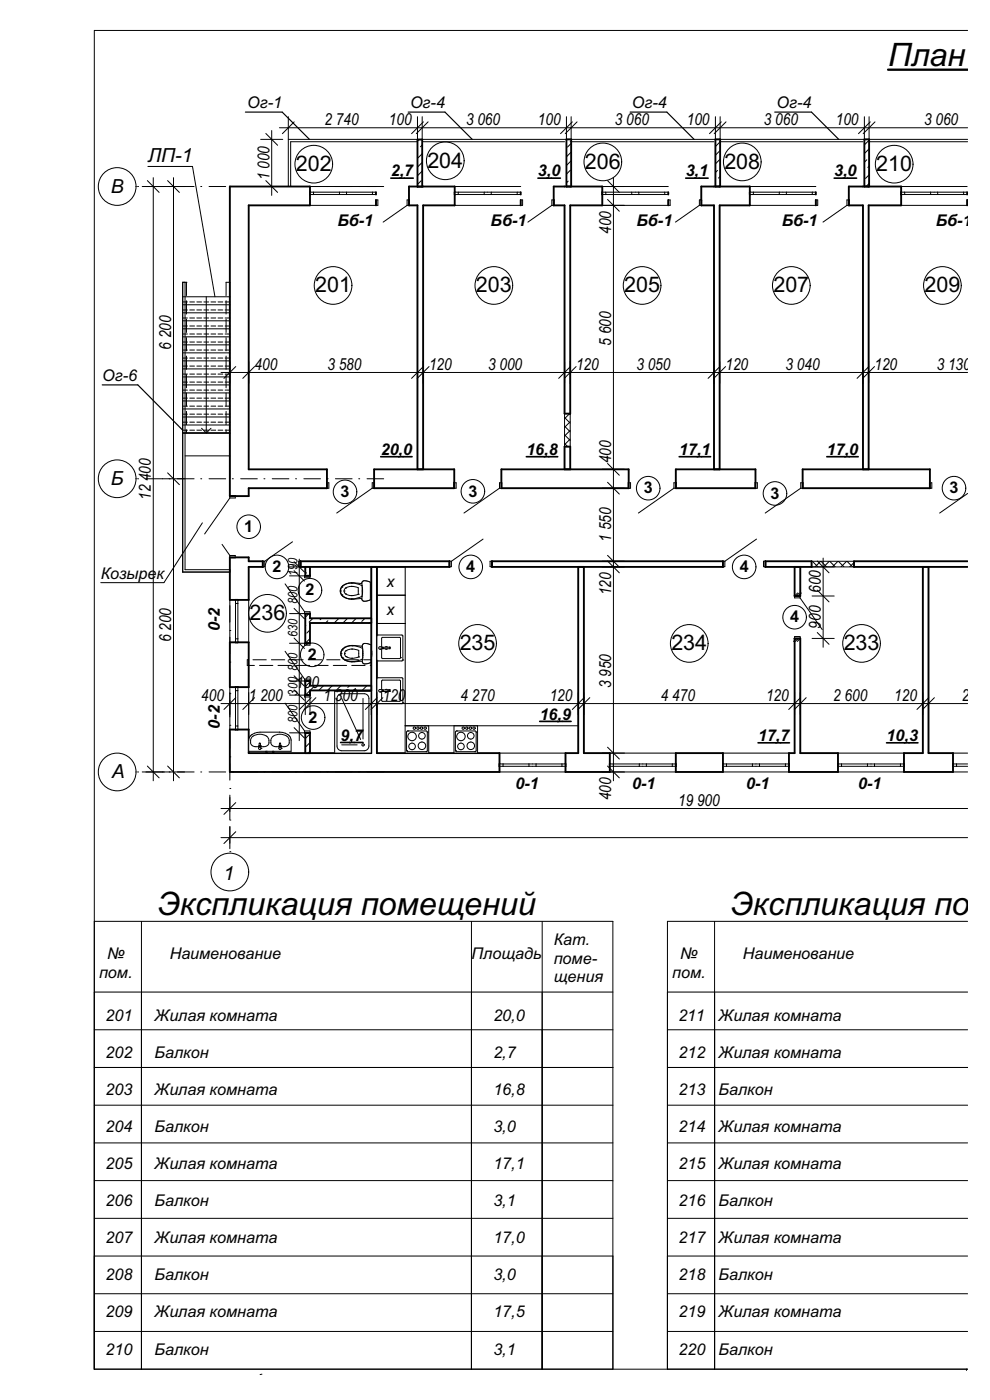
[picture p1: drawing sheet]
<svg xmlns="http://www.w3.org/2000/svg" width="210mm" height="297mm" viewBox="0 0 210 297" stroke-linecap="round" stroke-linejoin="round" font-family="sans-serif">
<path d="M55.6 291.5l-.4 .1" fill="none" stroke="#000" stroke-width=".21"/>
<path d="M119.8 87.7h1.2v7h-1.2z" fill-rule="evenodd" fill="#fff"/>
<path d="M119.8 88.6l1.2 1.2M119.8 90.4l1.2 1.2M119.8 92.2l1.2 1.2M119.8 94.1l.6 .6M119.8 87.7h1.2v7h-1.2zM120.8 87.7l.2 .2M120.8 87.7l-1 1.1M121 93.1l-1.2 1.2M121 91.3l-1.2 1.2M121 89.5l-1.2 1.2" fill="none" stroke="#000" stroke-width=".21"/>
<path d="M172.2 119.1h9v1.2h-9z" fill-rule="evenodd" fill="#fff"/>
<path d="M172.2 119.1h9v1.2h-9zM172.2 119.1v.1M172.3 119.1l1.2 1.2M174.1 119.1l-1.2 1.2M174.2 119.1l1.2 1.2M175.9 119.1l-1.2 1.2M176 119.1l1.2 1.2M177.8 119.1l-1.2 1.2M177.8 119.1l1.2 1.2M179.6 119.1l-1.2 1.2M179.7 119.1l1.2 1.2M181.2 119.3l-1 1" fill="none" stroke="#000" stroke-width=".21"/>
<g fill="#fff">
<path d="M48.8 145.8h4v9h-4z" fill-rule="evenodd"/>
<path d="M48.8 127.3h4v9h-4z" fill-rule="evenodd"/>
</g>
<path d="M48.8 39.6v65.6h4v-1.6M52.8 43.6v56M52.8 119.1v-.9h-4v9.1h4v-7M48.8 136.3h4v9.5h-4zM52.8 159.8v-5h-4v9" fill="none" stroke="#000" stroke-width=".4"/>
<path d="M48.8 145.8v9M52.8 145.8v9" fill="none" stroke="#000" stroke-width=".21"/>
<g fill="#fff">
<path d="M50 145.8h.5v.7h-.5z" fill-rule="evenodd"/>
<path d="M50 154h.5v.8h-.5z" fill-rule="evenodd"/>
<path d="M50 146.5h.5v7.5h-.5z" fill-rule="evenodd"/>
</g>
<path d="M48.8 127.3v9M52.8 127.3v9M50 145.8v9M50 146.5h.5M50 154h.5M50.5 145.8v9" fill="none" stroke="#000" stroke-width=".21"/>
<path d="M50 145.8h.5M50 154.8h.5" fill="none" stroke="#000" stroke-width=".4"/>
<g fill="#fff">
<path d="M50 127.3h.5v.7h-.5z" fill-rule="evenodd"/>
<path d="M50 135.5h.5v.8h-.5z" fill-rule="evenodd"/>
<path d="M50 128h.5v7.5h-.5z" fill-rule="evenodd"/>
</g>
<path d="M50 127.3v9M50 128h.5M50 135.5h.5M50.5 127.3v9" fill="none" stroke="#000" stroke-width=".21"/>
<path d="M50 127.3h.5M50 136.3h.5" fill="none" stroke="#000" stroke-width=".4"/>
<path d="M43.4 113.3a9.3 9.3 0 0 0 5.4 1.7h-.7l-1 .5" fill="none" stroke="#fff" stroke-width=".21"/>
<g fill="#fff">
<path d="M48.8 105.2h1.1v.4h-1.1z" fill-rule="evenodd"/>
<path d="M48.8 117.8h1.1v.4h-1.1z" fill-rule="evenodd"/>
</g>
<path d="M47.1 115.5l1.7 2.3M48.8 105.2h1.1v.4h-1.1zM48.8 117.8h1.1v.4h-1.1zM48.8 105.6l-5.4 7.7" fill="none" stroke="#000" stroke-width=".21"/>
<path d="M48.8 105.2h1.1M48.8 118.2h1.1" fill="none" stroke="#000" stroke-width=".4"/>
<g fill="#fff">
<path d="M191.2 39.6h14v4h-14z" fill-rule="evenodd"/>
<path d="M159.1 39.6h14v4h-14z" fill-rule="evenodd"/>
<path d="M127.8 39.6h14v4h-14z" fill-rule="evenodd"/>
<path d="M96.5 39.6h14v4h-14z" fill-rule="evenodd"/>
<path d="M65.8 39.6h14v4h-14z" fill-rule="evenodd"/>
</g>
<path d="M48.8 39.6h17v4h-13M88.6 39.6h-1.8v4h1.8M89.8 39.6h6.7v4h-6.7M119.8 39.6h-2.3v4h2.3M121 39.6h6.8v4h-6.8M151.5 39.6h-2.7v4h2.7M152.7 39.6h6.4v4h-6.4M183.1 39.6h-3v4h3M184.3 39.6h6.9v4h-6.9" fill="none" stroke="#000" stroke-width=".4"/>
<path d="M191.2 39.6h14M191.2 43.6h14" fill="none" stroke="#000" stroke-width=".21"/>
<g fill="#fff">
<path d="M191.2 40.8h.7v.5h-.7z" fill-rule="evenodd"/>
<path d="M197.4 40.8h.8v.5h-.8z" fill-rule="evenodd"/>
<path d="M191.9 40.8h5.5v.5h-5.5z" fill-rule="evenodd"/>
<path d="M198.2 40.8h.7v.5h-.7z" fill-rule="evenodd"/>
<path d="M204.4 40.8h.8v.5h-.8z" fill-rule="evenodd"/>
<path d="M198.9 40.8h5.5v.5h-5.5z" fill-rule="evenodd"/>
</g>
<path d="M159.1 39.6h14M159.1 43.6h14M191.2 40.8h14M191.2 41.3h14M191.9 40.8v.5M197.4 40.8v.5M198.9 40.8v.5M204.4 40.8v.5" fill="none" stroke="#000" stroke-width=".21"/>
<path d="M191.2 40.8v.5M205.2 40.8v.5" fill="none" stroke="#000" stroke-width=".4"/>
<g fill="#fff">
<path d="M159.1 40.8h.7v.5h-.7z" fill-rule="evenodd"/>
<path d="M165.3 40.8h.8v.5h-.8z" fill-rule="evenodd"/>
<path d="M159.8 40.8h5.5v.5h-5.5z" fill-rule="evenodd"/>
<path d="M166.1 40.8h.7v.5h-.7z" fill-rule="evenodd"/>
<path d="M172.3 40.8h.8v.5h-.8z" fill-rule="evenodd"/>
<path d="M166.8 40.8h5.5v.5h-5.5z" fill-rule="evenodd"/>
</g>
<path d="M127.8 39.6h14M127.8 43.6h14M159.1 40.8h14M159.1 41.3h14M159.8 40.8v.5M165.3 40.8v.5M166.8 40.8v.5M172.3 40.8v.5" fill="none" stroke="#000" stroke-width=".21"/>
<path d="M159.1 40.8v.5M173.1 40.8v.5" fill="none" stroke="#000" stroke-width=".4"/>
<g fill="#fff">
<path d="M127.8 40.8h.7v.5h-.7z" fill-rule="evenodd"/>
<path d="M134 40.8h.8v.5h-.8z" fill-rule="evenodd"/>
<path d="M128.5 40.8h5.5v.5h-5.5z" fill-rule="evenodd"/>
<path d="M134.8 40.8h.7v.5h-.7z" fill-rule="evenodd"/>
<path d="M141 40.8h.8v.5h-.8z" fill-rule="evenodd"/>
<path d="M135.5 40.8h5.5v.5h-5.5z" fill-rule="evenodd"/>
</g>
<path d="M96.5 39.6h14M96.5 43.6h14M127.8 40.8h14M127.8 41.3h14M128.5 40.8v.5M134 40.8v.5M135.5 40.8v.5M141 40.8v.5" fill="none" stroke="#000" stroke-width=".21"/>
<path d="M127.8 40.8v.5M141.8 40.8v.5" fill="none" stroke="#000" stroke-width=".4"/>
<g fill="#fff">
<path d="M96.5 40.8h.7v.5h-.7z" fill-rule="evenodd"/>
<path d="M102.7 40.8h.8v.5h-.8z" fill-rule="evenodd"/>
<path d="M97.2 40.8h5.5v.5h-5.5z" fill-rule="evenodd"/>
<path d="M103.5 40.8h.7v.5h-.7z" fill-rule="evenodd"/>
<path d="M109.7 40.8h.8v.5h-.8z" fill-rule="evenodd"/>
<path d="M104.2 40.8h5.5v.5h-5.5z" fill-rule="evenodd"/>
</g>
<path d="M65.8 39.6h14M65.8 43.6h14M96.5 40.8h14M96.5 41.3h14M97.2 40.8v.5M102.7 40.8v.5M104.2 40.8v.5M109.7 40.8v.5" fill="none" stroke="#000" stroke-width=".21"/>
<path d="M96.5 40.8v.5M110.5 40.8v.5" fill="none" stroke="#000" stroke-width=".4"/>
<g fill="#fff">
<path d="M65.8 40.8h.7v.5h-.7z" fill-rule="evenodd"/>
<path d="M72 40.8h.8v.5h-.8z" fill-rule="evenodd"/>
<path d="M66.5 40.8h5.5v.5h-5.5z" fill-rule="evenodd"/>
<path d="M72.8 40.8h.7v.5h-.7z" fill-rule="evenodd"/>
<path d="M79 40.8h.8v.5h-.8z" fill-rule="evenodd"/>
<path d="M73.5 40.8h5.5v.5h-5.5z" fill-rule="evenodd"/>
</g>
<path d="M65.8 40.8h14M65.8 41.3h14M66.5 40.8v.5M72 40.8v.5M73.5 40.8v.5M79 40.8v.5" fill="none" stroke="#000" stroke-width=".21"/>
<path d="M65.8 40.8v.5M79.8 40.8v.5" fill="none" stroke="#000" stroke-width=".4"/>
<path d="M205.2 42.4l.1 1.2z" fill-rule="evenodd" fill="#fff"/>
<path d="M205.3 42.4v1.2" fill="none" stroke="#000" stroke-width=".21"/>
<path d="M205.2 42.4v1.2" fill="none" stroke="#000" stroke-width=".4"/>
<path d="M173.5 43.6l.2 1.8 .9 1.7" fill="none" stroke="#fff" stroke-width=".21"/>
<g fill="#fff">
<path d="M173.1 42.4h.4v1.2h-.4z" fill-rule="evenodd"/>
<path d="M179.7 42.4h.4v1.2h-.4z" fill-rule="evenodd"/>
</g>
<path d="M173.1 42.4h.4v1.2h-.4zM179.7 42.4h.4v1.2h-.4zM179.7 43.6l-5.1 3.5" fill="none" stroke="#000" stroke-width=".21"/>
<path d="M173.1 42.4v1.2M180.1 42.4v1.2" fill="none" stroke="#000" stroke-width=".4"/>
<path d="M142.2 43.6l.2 1.8 .9 1.7" fill="none" stroke="#fff" stroke-width=".21"/>
<g fill="#fff">
<path d="M141.8 42.4h.4v1.2h-.4z" fill-rule="evenodd"/>
<path d="M148.4 42.4h.4v1.2h-.4z" fill-rule="evenodd"/>
</g>
<path d="M141.8 42.4h.4v1.2h-.4zM148.4 42.4h.4v1.2h-.4zM148.4 43.6l-5.1 3.5" fill="none" stroke="#000" stroke-width=".21"/>
<path d="M141.8 42.4v1.2M148.8 42.4v1.2" fill="none" stroke="#000" stroke-width=".4"/>
<path d="M110.9 43.6l.2 1.8 .9 1.7" fill="none" stroke="#fff" stroke-width=".21"/>
<g fill="#fff">
<path d="M110.5 42.4h.4v1.2h-.4z" fill-rule="evenodd"/>
<path d="M117.1 42.4h.4v1.2h-.4z" fill-rule="evenodd"/>
</g>
<path d="M110.5 42.4h.4v1.2h-.4zM117.1 42.4h.4v1.2h-.4zM117.1 43.6l-5.1 3.5" fill="none" stroke="#000" stroke-width=".21"/>
<path d="M110.5 42.4v1.2M117.5 42.4v1.2" fill="none" stroke="#000" stroke-width=".4"/>
<path d="M80.2 43.6l.2 1.8 .9 1.7" fill="none" stroke="#fff" stroke-width=".21"/>
<g fill="#fff">
<path d="M79.8 42.4h.4v1.2h-.4z" fill-rule="evenodd"/>
<path d="M86.4 42.4h.4v1.2h-.4z" fill-rule="evenodd"/>
</g>
<path d="M79.8 42.4h.4v1.2h-.4zM86.4 42.4h.4v1.2h-.4zM86.4 43.6l-5.1 3.5" fill="none" stroke="#000" stroke-width=".21"/>
<path d="M79.8 42.4v1.2M86.8 42.4v1.2M52.8 99.6h16.6v4h-16.6M79.4 99.6h17v4h-17zM106.4 99.6h27v4h-27zM143.4 99.6h16.9v4h-16.9zM170.3 99.6h27v4h-27z" fill="none" stroke="#000" stroke-width=".4"/>
<path d="M69.8 103.6a9.2 9.2 0 0 0 1.6 5.2" fill="none" stroke="#fff" stroke-width=".21"/>
<g fill="#fff">
<path d="M69.4 102.4h.4v1.2h-.4z" fill-rule="evenodd"/>
<path d="M79 102.4h.4v1.2h-.4z" fill-rule="evenodd"/>
</g>
<path d="M69.4 102.4h.4v1.2h-.4zM79 102.4h.4v1.2h-.4zM79 103.6l-7.6 5.2" fill="none" stroke="#000" stroke-width=".21"/>
<path d="M69.4 102.4v1.2M79.4 102.4v1.2" fill="none" stroke="#000" stroke-width=".4"/>
<path d="M96.8 103.6a9.2 9.2 0 0 0 1.6 5.2" fill="none" stroke="#fff" stroke-width=".21"/>
<g fill="#fff">
<path d="M96.4 102.4h.4v1.2h-.4z" fill-rule="evenodd"/>
<path d="M106 102.4h.4v1.2h-.4z" fill-rule="evenodd"/>
</g>
<path d="M96.4 102.4h.4v1.2h-.4zM106 102.4h.4v1.2h-.4zM106 103.6l-7.6 5.2" fill="none" stroke="#000" stroke-width=".21"/>
<path d="M96.4 102.4v1.2M106.4 102.4v1.2" fill="none" stroke="#000" stroke-width=".4"/>
<path d="M133.8 103.6a9.2 9.2 0 0 0 1.6 5.2" fill="none" stroke="#fff" stroke-width=".21"/>
<g fill="#fff">
<path d="M133.4 102.4h.4v1.2h-.4z" fill-rule="evenodd"/>
<path d="M143 102.4h.4v1.2h-.4z" fill-rule="evenodd"/>
</g>
<path d="M133.4 102.4h.4v1.2h-.4zM143 102.4h.4v1.2h-.4zM143 103.6l-7.6 5.2" fill="none" stroke="#000" stroke-width=".21"/>
<path d="M133.4 102.4v1.2M143.4 102.4v1.2" fill="none" stroke="#000" stroke-width=".4"/>
<path d="M160.7 103.6a9.2 9.2 0 0 0 1.6 5.2" fill="none" stroke="#fff" stroke-width=".21"/>
<g fill="#fff">
<path d="M160.3 102.4h.4v1.2h-.4z" fill-rule="evenodd"/>
<path d="M169.9 102.4h.4v1.2h-.4z" fill-rule="evenodd"/>
</g>
<path d="M160.3 102.4h.4v1.2h-.4zM169.9 102.4h.4v1.2h-.4zM169.9 103.6l-7.6 5.2" fill="none" stroke="#000" stroke-width=".21"/>
<path d="M160.3 102.4v1.2M170.3 102.4v1.2" fill="none" stroke="#000" stroke-width=".4"/>
<path d="M197.7 103.6a9.2 9.2 0 0 0 1.6 5.2" fill="none" stroke="#fff" stroke-width=".21"/>
<path d="M197.3 102.4h.4v1.2h-.4z" fill-rule="evenodd" fill="#fff"/>
<path d="M197.3 102.4h.4v1.2h-.4zM205.3 104.7l-6 4.1" fill="none" stroke="#000" stroke-width=".21"/>
<path d="M52.8 119.1h3v1.2h-3M63.8 119.1h31.6v1.2h-31.6zM104.4 119.1h49v1.2h-49zM172.2 119.1h-9.8v1.2h9.8M181.2 119.1h24.1M197.3 102.4v1.2M181.2 120.3h24.1" fill="none" stroke="#000" stroke-width=".4"/>
<path d="M102.5 114.4l.7 1.2 .5 1.3 .3 2.2" fill="none" stroke="#fff" stroke-width=".21"/>
<g fill="#fff">
<path d="M104 119.1h.4v1.1h-.4z" fill-rule="evenodd"/>
<path d="M95.4 119.1h.4v1.1h-.4z" fill-rule="evenodd"/>
</g>
<path d="M95.4 119.1h.4v1.1h-.4zM102.5 114.4l-6.7 4.7M104 119.1h.4v1.1h-.4z" fill="none" stroke="#000" stroke-width=".21"/>
<path d="M95.4 119.1v1.1M104.4 119.1v1.1" fill="none" stroke="#000" stroke-width=".4"/>
<path d="M62.1 114.9l.8 1.7 .3 1.2 .2 1.3" fill="none" stroke="#fff" stroke-width=".21"/>
<g fill="#fff">
<path d="M63.4 119.1h.4v1.1h-.4z" fill-rule="evenodd"/>
<path d="M55.8 119.1h.4v1.1h-.4z" fill-rule="evenodd"/>
</g>
<path d="M55.8 119.1h.4v1.1h-.4zM62.1 114.9l-5.9 4.2M63.4 119.1h.4v1.1h-.4z" fill="none" stroke="#000" stroke-width=".21"/>
<path d="M55.8 119.1v1.1M63.8 119.1v1.1" fill="none" stroke="#000" stroke-width=".4"/>
<path d="M160.5 114.4l.7 1.2 .5 1.3 .3 2.2" fill="none" stroke="#fff" stroke-width=".21"/>
<g fill="#fff">
<path d="M162 119.1h.4v1.1h-.4z" fill-rule="evenodd"/>
<path d="M153.4 119.1h.4v1.1h-.4z" fill-rule="evenodd"/>
</g>
<path d="M153.4 119.1h.4v1.1h-.4zM160.5 114.4l-6.7 4.7M162 119.1h.4v1.1h-.4z" fill="none" stroke="#000" stroke-width=".21"/>
<path d="M153.4 119.1v1.1M162.4 119.1v1.1M172.2 119.1v1.2M181.2 119.1v1.2M168.6 120.3h1.2v6.1h-1.2zM78.8 159.8v-39.5h1.2v39.5M122.7 159.8v-39.5h1.2v39.5M168.6 159.8v-24.4h1.2v24.4" fill="none" stroke="#000" stroke-width=".4"/>
<path d="M174.4 133.6l-1.2 .7-1.4 .5-2.1 .2" fill="none" stroke="#fff" stroke-width=".21"/>
<g fill="#fff">
<path d="M168.6 135h1.1v.4h-1.1z" fill-rule="evenodd"/>
<path d="M168.6 126.4h1.1v.4h-1.1z" fill-rule="evenodd"/>
</g>
<path d="M168.6 126.4h1.1v.4h-1.1zM168.6 135h1.1v.4h-1.1zM169.7 126.8l4.7 6.8" fill="none" stroke="#000" stroke-width=".21"/>
<path d="M168.6 135.4h1.1M168.6 126.4h1.1M195.8 159.8v-39.5h1.2v39.5" fill="none" stroke="#000" stroke-width=".4"/>
<g fill="#fff">
<path d="M106 159.8h14v4h-14z" fill-rule="evenodd"/>
<path d="M129.4 159.8h14v4h-14z" fill-rule="evenodd"/>
<path d="M153.4 159.8h14v4h-14z" fill-rule="evenodd"/>
<path d="M177.8 159.8h14v4h-14z" fill-rule="evenodd"/>
<path d="M202.2 159.8h3.1v4h-3.1z" fill-rule="evenodd"/>
</g>
<path d="M52.8 159.8h26M80 159.8h26v4h-57.2M122.7 159.8h-2.7v4h9.4v-4h-5.5M143.4 159.8h10v4h-10zM168.6 159.8h-1.2v4h10.4v-4h-8M195.8 159.8h-4v4h10.4v-4h-5.2" fill="none" stroke="#000" stroke-width=".4"/>
<path d="M106 159.8h14M106 163.8h14" fill="none" stroke="#000" stroke-width=".21"/>
<g fill="#fff">
<path d="M119.2 162.1h.8v.5h-.8z" fill-rule="evenodd"/>
<path d="M113 162.1h.7v.5h-.7z" fill-rule="evenodd"/>
<path d="M113.7 162.1h5.5v.5h-5.5z" fill-rule="evenodd"/>
<path d="M112.2 162.1h.8v.5h-.8z" fill-rule="evenodd"/>
<path d="M106 162.1h.7v.5h-.7z" fill-rule="evenodd"/>
<path d="M106.7 162.1h5.5v.5h-5.5z" fill-rule="evenodd"/>
</g>
<path d="M129.4 159.8h14M106 162.6h14M106 162.1h14M106.7 162.1v.5M112.2 162.1v.5M113.7 162.1v.5M119.2 162.1v.5M129.4 163.8h14" fill="none" stroke="#000" stroke-width=".21"/>
<path d="M106 162.1v.5M120 162.1v.5" fill="none" stroke="#000" stroke-width=".4"/>
<g fill="#fff">
<path d="M142.6 162.1h.8v.5h-.8z" fill-rule="evenodd"/>
<path d="M136.4 162.1h.7v.5h-.7z" fill-rule="evenodd"/>
<path d="M137.1 162.1h5.5v.5h-5.5z" fill-rule="evenodd"/>
<path d="M135.6 162.1h.8v.5h-.8z" fill-rule="evenodd"/>
<path d="M129.4 162.1h.7v.5h-.7z" fill-rule="evenodd"/>
<path d="M130.1 162.1h5.5v.5h-5.5z" fill-rule="evenodd"/>
</g>
<path d="M153.4 159.8h14M129.4 162.6h14M129.4 162.1h14M130.1 162.1v.5M135.6 162.1v.5M137.1 162.1v.5M142.6 162.1v.5M153.4 163.8h14" fill="none" stroke="#000" stroke-width=".21"/>
<path d="M129.4 162.1v.5M143.4 162.1v.5" fill="none" stroke="#000" stroke-width=".4"/>
<g fill="#fff">
<path d="M166.6 162.1h.8v.5h-.8z" fill-rule="evenodd"/>
<path d="M160.4 162.1h.7v.5h-.7z" fill-rule="evenodd"/>
<path d="M161.1 162.1h5.5v.5h-5.5z" fill-rule="evenodd"/>
<path d="M159.6 162.1h.8v.5h-.8z" fill-rule="evenodd"/>
<path d="M153.4 162.1h.7v.5h-.7z" fill-rule="evenodd"/>
<path d="M154.1 162.1h5.5v.5h-5.5z" fill-rule="evenodd"/>
</g>
<path d="M177.8 159.8h14M153.4 162.6h14M153.4 162.1h14M154.1 162.1v.5M159.6 162.1v.5M161.1 162.1v.5M166.6 162.1v.5M177.8 163.8h14" fill="none" stroke="#000" stroke-width=".21"/>
<path d="M153.4 162.1v.5M167.4 162.1v.5" fill="none" stroke="#000" stroke-width=".4"/>
<g fill="#fff">
<path d="M191 162.1h.8v.5h-.8z" fill-rule="evenodd"/>
<path d="M184.8 162.1h.7v.5h-.7z" fill-rule="evenodd"/>
<path d="M185.5 162.1h5.5v.5h-5.5z" fill-rule="evenodd"/>
<path d="M184 162.1h.8v.5h-.8z" fill-rule="evenodd"/>
<path d="M177.8 162.1h.7v.5h-.7z" fill-rule="evenodd"/>
<path d="M178.5 162.1h5.5v.5h-5.5z" fill-rule="evenodd"/>
</g>
<path d="M202.2 159.8h3.1M177.8 162.6h14M177.8 162.1h14M178.5 162.1v.5M184 162.1v.5M185.5 162.1v.5M191 162.1v.5M202.2 163.8h3.1" fill="none" stroke="#000" stroke-width=".21"/>
<path d="M177.8 162.1v.5M191.8 162.1v.5" fill="none" stroke="#000" stroke-width=".4"/>
<g fill="#fff">
<path d="M202.2 162.1h.7v.5h-.7z" fill-rule="evenodd"/>
<path d="M202.9 162.1h2.4v.5h-2.4z" fill-rule="evenodd"/>
</g>
<path d="M202.2 162.1h3.1M202.2 162.6h3.1M202.9 162.1v.5" fill="none" stroke="#000" stroke-width=".21"/>
<path d="M202.2 162.1v.5" fill="none" stroke="#000" stroke-width=".4"/>
<path d="M183.4 29.6h1v10h-1z" fill-rule="evenodd" fill="#fff"/>
<path d="M183.4 36.2v.1M183.9 33.9l-.5 .5M184.4 38.9l-.7 .7M184.4 35.3l-.3 .2M184.4 31.6l-1 1M184.4 37.1l-.8 .8M184.4 29.7l-1 1" fill="none" stroke="#000" stroke-width=".21"/>
<path d="M183.4 29.6h1v10h-1z" fill="none" stroke="#000" stroke-width=".4"/>
<path d="M151.8 29.6h1v10h-1z" fill-rule="evenodd" fill="#fff"/>
<path d="M152.2 36.2l-.4 .4M152.7 33.8l-.9 1M152.8 37.4l-.4 .4M152.8 30.1l-1 1M152.8 39.3l-.3 .3M152.8 31.9l-1 1" fill="none" stroke="#000" stroke-width=".21"/>
<path d="M151.8 29.6h1v10h-1z" fill="none" stroke="#000" stroke-width=".4"/>
<path d="M120.2 29.6h1v10h-1z" fill-rule="evenodd" fill="#fff"/>
<path d="M120.2 29.6h.1M120.5 38.4l-.3 .4M121 36.1l-.8 .8M121.2 32.3l-1 1M121.2 34.1l-1 1M121.2 30.4l-.8 .8" fill="none" stroke="#000" stroke-width=".21"/>
<path d="M120.2 29.6h1v10h-1z" fill="none" stroke="#000" stroke-width=".4"/>
<path d="M88.6 29.6h1v10h-1z" fill-rule="evenodd" fill="#fff"/>
<path d="M88.9 29.6l-.3 .3M89.3 38.4l-.7 .7M89.6 34.4l-1 1M89.6 30.8l-.4 .3M89.6 36.3l-1 1M89.6 32.6l-.9 .9" fill="none" stroke="#000" stroke-width=".21"/>
<path d="M88.6 29.6h1v10h-1z" fill="none" stroke="#000" stroke-width=".4"/>
<path d="M64.8 120.3h1v1.9h-1z" fill-rule="evenodd" fill="#fff"/>
<path d="M65 121.5l-.2 .3M65.8 120.8h-.1" fill="none" stroke="#000" stroke-width=".21"/>
<path d="M64.8 130.2h1v6.3h-1z" fill-rule="evenodd" fill="#fff"/>
<path d="M64.9 132.7l-.1 .1M65.4 130.3l-.6 .7M65.8 135.5l-1 1M65.8 131.8l-.2 .2M65.8 133.6l-.7 .7" fill="none" stroke="#000" stroke-width=".21"/>
<path d="M64.8 144.5h1v3h-1z" fill-rule="evenodd" fill="#fff"/>
<path d="M65.8 146.5l-1 1M65.8 144.7l-.9 .8" fill="none" stroke="#000" stroke-width=".21"/>
<path d="M64.8 155.5h1v4.3h-1z" fill-rule="evenodd" fill="#fff"/>
<path d="M65.8 157.5l-1 1M65.8 159.4l-.4 .4M65.8 155.7l-1 1" fill="none" stroke="#000" stroke-width=".21"/>
<path d="M64.8 120.3h1v1.9h-1zM65.8 131.2v-1h-1v6.3h1v-4.3M64.8 155.5h1v4.3h-1zM65.8 145.5v-1h-1v3h1v-1" fill="none" stroke="#000" stroke-width=".4"/>
<path d="M64.6 147.9l-1.2 .1-1.3 .3-1.6 .9" fill="none" stroke="#fff" stroke-width=".21"/>
<g fill="#fff">
<path d="M64.6 147.5h1.2v.4h-1.2z" fill-rule="evenodd"/>
<path d="M64.6 155.1h1.2v.4h-1.2z" fill-rule="evenodd"/>
</g>
<path d="M60.5 149.2l4.1 5.9M64.6 147.5h1.2v.4h-1.2zM64.6 155.1h1.2v.4h-1.2z" fill="none" stroke="#000" stroke-width=".21"/>
<path d="M64.8 147.5h1M64.8 155.5h1" fill="none" stroke="#000" stroke-width=".4"/>
<path d="M64.6 136.9l-1.2 .1-1.3 .3-1.6 .9" fill="none" stroke="#fff" stroke-width=".21"/>
<g fill="#fff">
<path d="M64.6 136.5h1.2v.4h-1.2z" fill-rule="evenodd"/>
<path d="M64.6 144.1h1.2v.4h-1.2z" fill-rule="evenodd"/>
</g>
<path d="M60.5 138.2l4.1 5.9M64.6 136.5h1.2v.4h-1.2zM64.6 144.1h1.2v.4h-1.2z" fill="none" stroke="#000" stroke-width=".21"/>
<path d="M64.8 136.5h1M64.8 144.5h1" fill="none" stroke="#000" stroke-width=".4"/>
<path d="M64.6 122.6l-1.2 .1-1.3 .3-1.6 .9" fill="none" stroke="#fff" stroke-width=".21"/>
<g fill="#fff">
<path d="M64.6 122.2h1.2v.4h-1.2z" fill-rule="evenodd"/>
<path d="M64.6 129.8h1.2v.4h-1.2z" fill-rule="evenodd"/>
</g>
<path d="M60.5 123.9l4.1 5.9M64.6 122.2h1.2v.4h-1.2zM64.6 129.8h1.2v.4h-1.2z" fill="none" stroke="#000" stroke-width=".21"/>
<path d="M64.8 122.2h1M64.8 130.2h1" fill="none" stroke="#000" stroke-width=".4"/>
<path d="M65.8 131.2h13v1h-13z" fill-rule="evenodd" fill="#fff"/>
<path d="M66.4 131.2l-.6 .6M68.2 131.2l-.3 .3M69.5 131.7l-.4 .5M71.9 131.2l-1 1M73.7 131.2l-1 1M75.6 131.2l-1 1M77.4 131.2l-.7 .6M78.4 132l-.2 .2" fill="none" stroke="#000" stroke-width=".21"/>
<path d="M65.8 131.2h13v1h-13" fill="none" stroke="#000" stroke-width=".4"/>
<path d="M65.8 145.5h13v1h-13z" fill-rule="evenodd" fill="#fff"/>
<path d="M66.6 145.7l-.8 .8M68.6 145.5l-1 1M70.5 145.5l-1 1M72.3 145.5l-.9 .8M74.1 145.5l-.3 .3M75.4 146l-.4 .5M77.7 145.5l-.9 1M78.8 146.4l-.1 .1" fill="none" stroke="#000" stroke-width=".21"/>
<path d="M88.6 39.6h1.2M119.8 39.6h1.2M151.5 39.6h1.2M183.1 39.6h1.2M88.6 43.6v56h1.2v-56M119.8 43.6v44.1h1.2v-44.1M151.5 43.6v56h1.2v-56M183.1 43.6v56h1.2v-56M119.8 94.7h1.2v4.9h-1.2zM65.8 145.5h13v1h-13" fill="none" stroke="#000" stroke-width=".4"/>
<path d="M96.3 154h5v5.8h-5z" fill-rule="evenodd" fill="#fff"/>
<g fill="none" stroke="#000" stroke-width=".21">
<path d="M96.3 154h5v5.8h-5zM96.6 159.2h.1M96.6 159.2l.3 .3h3.9M96.9 155.1h.1M96.9 155.1h3.9l.2 .2M96.9 155.1l-.3 .2v3.9M100.8 159.5h.1M101 155.3h.1M101 155.3v3.9l-.2 .3"/>
<circle cx="97.8" cy="156.2" r=".9"/>
<circle cx="97.8" cy="158.3" r=".7"/>
<circle cx="98.3" cy="154.5" r=".25"/>
<circle cx="99" cy="154.5" r=".25"/>
<circle cx="99.8" cy="154.5" r=".25"/>
<circle cx="99.9" cy="156.1" r=".7"/>
<circle cx="99.9" cy="158.2" r=".8"/>
<circle cx="100.5" cy="154.5" r=".25"/>
</g>
<path d="M85.9 154h5v5.8h-5z" fill-rule="evenodd" fill="#fff"/>
<g fill="none" stroke="#000" stroke-width=".21">
<path d="M85.9 154h5v5.8h-5zM86.2 159.2h.1M86.2 159.2l.3 .3h3.9M86.5 155.1h.1M86.5 155.1h3.9l.2 .2M86.5 155.1l-.3 .2v3.9M90.4 159.5h.1M90.6 155.3h.1M90.6 155.3v3.9l-.2 .3"/>
<circle cx="66.6" cy="34.8" r="4"/>
<circle cx="94.5" cy="34.1" r="4"/>
<circle cx="127.9" cy="34.3" r="4"/>
<circle cx="157.5" cy="34.3" r="4"/>
<circle cx="189.7" cy="34.8" r="4"/>
<circle cx="70.7" cy="60.6" r="4"/>
<circle cx="104.8" cy="60.6" r="4"/>
<circle cx="136.2" cy="60.6" r="4"/>
<circle cx="167.9" cy="60.6" r="4"/>
<circle cx="199.9" cy="60.6" r="4"/>
<circle cx="52.8" cy="111.7" r="2.5"/>
<circle cx="73.2" cy="104.3" r="2.5"/>
<circle cx="100.3" cy="104.2" r="2.5"/>
<circle cx="137.5" cy="103.6" r="2.5"/>
<circle cx="164.4" cy="104.7" r="2.5"/>
<circle cx="202.4" cy="103.6" r="2.5"/>
<circle cx="56.7" cy="130.1" r="4"/>
<circle cx="58.8" cy="120.3" r="2.5"/>
<circle cx="65.8" cy="125.2" r="2.5"/>
<circle cx="66.2" cy="138.9" r="2.5"/>
<circle cx="99.9" cy="120.3" r="2.5"/>
<circle cx="101.3" cy="136.5" r="4"/>
<circle cx="146.2" cy="136.5" r="4"/>
<circle cx="157.9" cy="120.3" r="2.5"/>
<circle cx="168.6" cy="130.9" r="2.5"/>
<circle cx="182.8" cy="136.5" r="4"/>
<circle cx="66.4" cy="152.2" r="2.5"/>
<circle cx="87.4" cy="156.2" r=".9"/>
<circle cx="87.4" cy="158.3" r=".7"/>
<circle cx="87.9" cy="154.5" r=".25"/>
<circle cx="88.7" cy="154.5" r=".25"/>
<circle cx="89.4" cy="154.5" r=".25"/>
<circle cx="89.5" cy="158.2" r=".8"/>
<circle cx="89.5" cy="156.1" r=".7"/>
<circle cx="90.2" cy="154.5" r=".25"/>
</g>
<path d="M71 146.7h7.8v13.1h-7.8z" fill-rule="evenodd" fill="#fff"/>
<g fill="none" stroke="#000" stroke-width=".21">
<path d="M71 146.7h7.8v13.1h-7.8zM71.8 147.5l.7-.3h4.8a1 1 0 0 1 1 1v10.1a1 1 0 0 1-1 1h-4.8a1 1 0 0 1-1-1v-10.1zM72.5 158h3.3M72.5 148.2l4 8.7M77 148.2v8.6"/>
<circle cx="77" cy="158" r=".25"/>
</g>
<g fill="#fff">
<path d="M78.6 125.2l.2 .1z" fill-rule="evenodd"/>
<path d="M78.6 125.3l.2 .1z" fill-rule="evenodd"/>
<path d="M78.6 125.4l.2 .1z" fill-rule="evenodd"/>
<path d="M78.6 125.5h.2z" fill-rule="evenodd"/>
<path d="M78.6 124.8h.2v.2h-.2z" fill-rule="evenodd"/>
<path d="M78.6 125h.2v.2h-.2z" fill-rule="evenodd"/>
<path d="M78.6 125.5h.2v.3h-.2z" fill-rule="evenodd"/>
<path d="M78.6 125.8h.2v.1h-.2z" fill-rule="evenodd"/>
</g>
<path d="M78.6 124.8h.2v1.1h-.2zM78.6 125.2h.2M78.6 125.5h.2" fill="none" stroke="#000" stroke-width=".21"/>
<path d="M72.7 124.3l.8-.5 1-.2 4.1 .4v2.8l-3.5 .3a2.31 2.31 0 0 1-2.9-1.7v-.4z" fill-rule="evenodd" fill="#fff"/>
<g fill="none" stroke="#000" stroke-width=".21">
<path d="M72.2 125.4h.1M72.2 125.4l.3 .8M72.5 126.2h.1M72.5 124.6h.1M72.5 126.2l1.1 .7 1 .1M72.5 124.6l-.3 .8M72.7 124.3l.8-.5 1-.2 4.1 .4v2.8l-3.5 .3a2.31 2.31 0 0 1-2.9-1.7v-.4zM73 125.4h.1M73 125.4l.3 .6M73.3 126l1.2 .4M73.3 124.8l-.3 .6M73.3 126h.1"/>
<path d="M73.3 124.8h.1M74.5 126.4h.1M74.5 124.4h.1M74.5 124.4l1.5 .3v1.4M74.5 124.4l-1.2 .4M74.6 127h.1M74.6 123.7h.1M74.6 123.7l1 .1 1.2 .5v2.2M74.6 123.7l-1 .1-1.1 .8M76 126.1h.1M76 126.1l-1.5 .3M76.8 126.5h.1"/>
<path d="M76.8 126.5l-1.2 .5h-1"/>
</g>
<path d="M76.9 123.4l.5-.2 1.2 .3v3.7l-.8 .3a.66 .66 0 0 1-1-.6l.1-1.1-.2-2.1z" fill-rule="evenodd" fill="#fff"/>
<path d="M76.9 123.4l.5-.2 1.2 .3v3.7l-.8 .3a.66 .66 0 0 1-1-.6l.1-1.1-.2-2.1z" fill="none" stroke="#000" stroke-width=".21"/>
<g fill="#fff">
<path d="M78.7 138.5l.2 .1z" fill-rule="evenodd"/>
<path d="M78.7 138.6l.2 .1z" fill-rule="evenodd"/>
<path d="M78.7 138.7l.2 .1z" fill-rule="evenodd"/>
<path d="M78.7 138.8h.2z" fill-rule="evenodd"/>
<path d="M78.7 138.1h.2v.2h-.2z" fill-rule="evenodd"/>
<path d="M78.7 138.3h.2v.2h-.2z" fill-rule="evenodd"/>
<path d="M78.7 138.8h.2v.3h-.2z" fill-rule="evenodd"/>
<path d="M78.7 139.1h.2v.1h-.2z" fill-rule="evenodd"/>
</g>
<path d="M78.7 138.1h.2v1.1h-.2zM78.7 138.5h.2M78.7 138.8h.2" fill="none" stroke="#000" stroke-width=".21"/>
<path d="M72.8 137.5l.8-.4 1-.2 4.1 .4v2.8l-3.5 .3a2.31 2.31 0 0 1-2.9-1.7v-.4z" fill-rule="evenodd" fill="#fff"/>
<g fill="none" stroke="#000" stroke-width=".21">
<path d="M72.3 138.7h.1M72.3 138.7l.3 .8M72.6 139.5h.1M72.6 137.9h.1M72.6 139.5l1.1 .7 1 .1M72.6 137.9l-.3 .8M72.8 137.5l.8-.4 1-.2 4.1 .4v2.8l-3.5 .3a2.31 2.31 0 0 1-2.9-1.7v-.4zM73.1 138.7h.1M73.1 138.7l.3 .6M73.4 139.3l1.2 .3M73.4 138.1a2.95 2.95 0 0 1 2.7-.1v1.4M73.4 138.1l-.3 .6"/>
<path d="M73.4 139.3h.1M73.4 138.1h.1M74.6 139.6h.1M74.6 137.7h.1M74.7 137h.1M74.7 137l1 .1 1.2 .5v2.2M74.7 137l-1 .1-1.1 .8M76.1 139.4h.1M76.1 139.4l-1.5 .3M76.9 139.8h.1M76.9 139.8l-1.2 .4-1 .1M74.7 140.3h.1"/>
</g>
<path d="M77 136.7l.5-.2 1.2 .3v3.7l-.8 .3a.66 .66 0 0 1-1-.6l.1-1.1-.2-2.1z" fill-rule="evenodd" fill="#fff"/>
<path d="M77 136.7l.5-.2 1.2 .3v3.7l-.8 .3a.66 .66 0 0 1-1-.6l.1-1.1-.2-2.1z" fill="none" stroke="#000" stroke-width=".21"/>
<path d="M80 143.8h5.4v5.4h-5.4z" fill-rule="evenodd" fill="#fff"/>
<g fill="none" stroke="#000" stroke-width=".21">
<path d="M80 143.8h5.4v5.4h-5.4zM81 144.3h3.9v4.4h-3.9zM85 148.6h.1M85.5 149.1h.1"/>
<circle cx="82" cy="146.5" r=".3"/>
</g>
<path d="M80.4 146.3l.9 .2-.7 .3-.2-.1z" fill-rule="evenodd" fill="#fff"/>
<path d="M80.6 146.8h.1M81.2 146.4l-.6-.1a.26 .26 0 0 0-.3 .2 .26 .26 0 0 0 .3 .3M81.2 146.4l.1 .2-.7 .2M81.2 146.4h.1" fill="none" stroke="#000" stroke-width=".21"/>
<path d="M81 146.4h1.6l.1 .1-.1 .2h-1.6l.3-.2z" fill-rule="evenodd" fill="#fff"/>
<path d="M81.2 146.6l-.2 .1h1.6M81.2 146.6h.1M82.6 146.4h.1M82.6 146.4h-1.6l.3 .1-.1 .1M82.6 146.7h.1M82.6 146.4v.3" fill="none" stroke="#000" stroke-width=".21"/>
<path d="M80 134.8h5.4v5.4h-5.4z" fill-rule="evenodd" fill="#fff"/>
<g fill="none" stroke="#000" stroke-width=".21">
<path d="M80 134.8h5.4v5.4h-5.4zM81 135.3h3.9v4.4h-3.9zM85 139.5h.1M85.5 140h.1"/>
<circle cx="82" cy="137.5" r=".3"/>
</g>
<path d="M80.4 137.3l.9 .2-.7 .2h-.2z" fill-rule="evenodd" fill="#fff"/>
<path d="M80.6 137.7h.1M81.2 137.4l-.6-.2a.26 .26 0 0 0-.3 .3 .26 .26 0 0 0 .3 .2M81.2 137.4l.1 .1-.7 .2M81.2 137.4h.1" fill="none" stroke="#000" stroke-width=".21"/>
<path d="M81 137.3h1.6l.1 .2-.1 .1h-1.6l.3-.1z" fill-rule="evenodd" fill="#fff"/>
<path d="M81.2 137.6h-.2h1.6M81.2 137.6h.1M82.6 137.3h.1M82.6 137.3h-1.6l.3 .1-.1 .2M82.6 137.6h.1M82.6 137.3v.3" fill="none" stroke="#000" stroke-width=".21"/>
<path d="M53.3 156l1.3-.6 4.7-.1a2.04 2.04 0 0 1 2.5 1.8v2.3h-9v-2.5z" fill-rule="evenodd" fill="#fff"/>
<path d="M52.8 157.1h.1M53.5 156.3a2.36 2.36 0 0 1 3.5 .5 1.1 1.1 0 0 1-1.1 1.6h-1.6a1.21 1.21 0 0 1-1.1-.8 1.21 1.21 0 0 1 .3-1.3zM53.5 155.8l-.6 .6-.1 .7M53.5 155.8h.1M53.5 155.8l1.1-.4 .6-.1h4.1l.6 .1 1.1 .4M57.8 156.3a2.36 2.36 0 0 1 3.5 .5 1.1 1.1 0 0 1-1.1 1.6h-1.6a1.21 1.21 0 0 1-1.1-.8 1.21 1.21 0 0 1 .3-1.3zM61 155.8h.1M61 155.8l.4 .4 .3 .7 .1 2.5h-9v-2.3" fill="none" stroke="#000" stroke-width=".21"/>
<path d="M55 157.6l.2 .1 .2 1.1-.3 .2-.2-.2z" fill-rule="evenodd" fill="#fff"/>
<path d="M54.9 158.3h.1M54.9 158.3v.6l.2 .1 .3-.2M55 157.7l.2-.1 .1 .6M55 157.7h.1M55 157.7l-.1 .6M55.3 158.2l.1 .6M55.3 158.2h.1M55.4 158.8h.1" fill="none" stroke="#000" stroke-width=".21"/>
<path d="M59.3 157.6l.2 .1 .2 1.1-.3 .2-.2-.2z" fill-rule="evenodd" fill="#fff"/>
<path d="M59.2 158.3h.1M59.2 158.3v.6l.2 .1 .3-.2M59.3 157.7l.2-.1 .1 .6M59.3 157.7h.1M59.3 157.7l-.1 .6M59.6 158.2l.1 .6M59.6 158.2h.1M59.7 158.8h.1" fill="none" stroke="#000" stroke-width=".21"/>
<path d="M57.8 159.4h.3v.2h-.3z" fill-rule="evenodd" fill="#fff"/>
<path d="M57.8 159.4h.3v.2h-.3z" fill="none" stroke="#000" stroke-width=".21"/>
<path d="M56.4 159.4h.3v.2h-.3z" fill-rule="evenodd" fill="#fff"/>
<path d="M54.9 158.2h.4M55 158.3h.2v.2h-.2zM56.4 159.4h.3v.2h-.3zM59.2 158.2h.4M59.3 158.3h.2v.2h-.2z" fill="none" stroke="#000" stroke-width=".21"/>
<g fill="none" stroke="#000" stroke-width=".21">
<path d="M29.2 39.6h.1M30.9 39.6h3.6M31.4 35.3h9.4l4.8 27.7M35.9 39.6h.1M37.6 39.6h3.6M42.6 39.6h.1M44.3 39.6h3.6M49.3 39.6h.1M51 39.6h3.6M56 39.6h.1M57.8 39.6h3.5M62.7 39.6h.1"/>
<path d="M64.5 39.6h3.5M69.4 39.6h.1M71.2 39.6h3.5M76.1 39.6h.1M77.9 39.6h3.5M88.6 30.1h-26.9v9.5M89.8 30.1h30M121 30.1h30.5M152.7 30.1h30.4M184.3 30.1h21M205.3 29.6h-144.1v10M39.3 59.9v61h9.5v.5h-10v-61.5h.9"/>
<path d="M39.6 59.9v2.8M38.8 79.4h1M38.8 77.7h1M38.8 76h1M38.8 74.3h1M38.8 72.6h1M38.8 70.9h1M38.8 69.2h1M38.8 67.5h1M38.8 65.8h1M38.8 64.1h1M38.8 80h10"/>
<path d="M38.8 78.3h10M38.8 76.6h10M38.8 74.9h10M38.8 73.2h10M38.8 71.5h10M38.8 69.8h10M38.8 68.1h10M38.8 66.4h10M38.8 64.7h10M38.8 63h10M39.6 63.8v2.8M39.6 67.7v2.8"/>
<path d="M39.6 71.6v2.8M39.6 75.5v2.9M39.6 79.4v2.9M40.3 79.4h1M40.3 77.7h1M40.3 76h1M40.3 74.3h1M40.3 72.6h1M40.3 70.9h1M40.3 69.2h1M40.3 67.5h1M40.3 65.8h1"/>
<path d="M40.3 64.1h1M41.8 79.4h1M41.8 77.7h1M41.8 76h1M41.8 74.3h1M41.8 72.6h1M41.8 70.9h1M41.8 69.2h1M41.8 67.5h1M41.8 65.8h1M41.8 64.1h1M43.3 79.4h1"/>
<path d="M43.3 77.7h1M43.3 76h1M43.3 74.3h1M43.3 72.6h1M43.3 70.9h1M43.3 69.2h1M43.3 67.5h1M43.3 65.8h1M43.3 64.1h1M43.8 63v28.9M44.8 79.4h1M44.8 77.7h1"/>
<path d="M44.8 76h1M44.8 74.3h1M44.8 72.6h1M44.8 70.9h1M44.8 69.2h1M44.8 67.5h1M44.8 65.8h1M44.8 64.1h1M46.3 79.4h1M46.3 77.7h1M46.3 76h1M46.3 74.3h1"/>
<path d="M46.3 72.6h1M46.3 70.9h1M46.3 69.2h1M46.3 67.5h1M46.3 65.8h1M46.3 64.1h1M47.8 79.4h1M47.8 77.7h1M47.8 76h1M47.8 74.3h1M47.8 72.6h1M47.8 70.9h1"/>
<path d="M47.8 69.2h1M47.8 67.5h1M47.8 65.8h1M47.8 64.1h1M48 62.7v-2.8h.8v41.7M48 63.8v2.8M48 67.7v2.8M48 71.6v2.8M48 75.5v2.9M48 79.4v2.9M38.8 91.3h1M38.8 89.6h1"/>
<path d="M38.8 87.9h1M38.8 86.2h1M38.8 84.5h1M38.8 82.8h1M38.8 81.1h1M38.8 91.9h10M38.8 90.2h10M38.8 88.5h10M38.8 86.8h10M38.8 85.1h10M38.8 83.4h10M38.8 81.7h10"/>
<path d="M39.6 83.4v2.8M39.6 87.3v2.8M39.6 91.2v.7M40.3 91.3h1M40.3 89.6h1M40.3 87.9h1M40.3 86.2h1M40.3 84.5h1M40.3 82.8h1M40.3 81.1h1M41.8 91.3h1M41.8 89.6h1"/>
<path d="M41.8 87.9h1M41.8 86.2h1M41.8 84.5h1M41.8 82.8h1M41.8 81.1h1M42.8 90.9l1 1M43.3 91.3h1M43.3 89.6h1M43.3 87.9h1M43.3 86.2h1M43.3 84.5h1M43.3 82.8h1"/>
<path d="M43.3 81.1h1M44.8 91.3h1M44.8 89.6h1M44.8 87.9h1M44.8 86.2h1M44.8 84.5h1M44.8 82.8h1M44.8 81.1h1M44.8 90.9l-1 1M46.3 91.3h1M46.3 89.6h1M46.3 87.9h1"/>
<path d="M46.3 86.2h1M46.3 84.5h1M46.3 82.8h1M46.3 81.1h1M47.8 91.3h1M47.8 89.6h1M47.8 87.9h1M47.8 86.2h1M47.8 84.5h1M47.8 82.8h1M47.8 81.1h1M48 83.4v2.8"/>
<path d="M48 87.3v2.8M48 91.2v.7M29.2 101.6h.1M30.9 101.6h3.6M35.9 101.6h.1M37.6 101.6h3.6M42.6 101.6h.1M44.3 101.6h3.6M49.3 101.6h.1M51 101.6h3.6M56 101.6h.1M57.8 101.6h3.5"/>
<path d="M62.7 101.6h.1M64.5 101.6h3.5M69.4 101.6h.1M71.2 101.6h3.5M76.1 101.6h.1M77.9 101.6h3.5M48.8 133.8h.1M48.8 128.5v3.5M48.8 135.2v3.5M52.6 140h-.1v1.2h1.5M53.7 140h2.8M57.6 140h2.8"/>
<path d="M61.5 140h2.8M65.4 140h2.8M69.3 140h2.8M73.2 140h2.8M77.1 140h1.7v1.2h-.3M80 126.3h6M86 132.3h-6v-12h6v33.7h36.7M169 135.4l-.7 .7M169.2 125.8l-.6 .6M169.3 135.4l-.6 .7M169.6 125.8l-.7 .6M169.8 135.4l-.7 .7"/>
<path d="M170 125.8l-.7 .6M48.8 140.5h.1M48.8 147.2h.1M48.8 153.9h.1M48.8 141.9v3.5M48.8 148.6v3.5M48.8 155.3v3.5M55.1 141.2h2.8M59 141.2h2.8M62.9 141.2h2.8M66.8 141.2h2.8M70.7 141.2h2.8"/>
<path d="M74.6 141.2h2.8M29.2 163.8h.1M30.9 163.8h3.6M35.9 163.8h.1M37.6 163.8h3.6M42.6 163.8h.1M44.3 163.8h3.6M48.8 160.6h.1M48.8 167.3h.1M48.8 174h.1M48.8 162v3.5M48.8 168.7v3.5"/>
<path d="M48.8 175.4v3.5M49.3 163.8h.1M51 163.8h3.6M56 163.8h.1M57.8 163.8h3.5M62.7 163.8h.1M64.5 163.8h3.5M69.4 163.8h.1M71.2 163.8h3.5M76.1 163.8h.1M77.9 163.8h3.5M48.8 180.7h.1"/>
<circle cx="24.9" cy="39.6" r="4"/>
<circle cx="24.9" cy="101.6" r="4"/>
<circle cx="24.9" cy="163.8" r="4"/>
<circle cx="48.8" cy="185" r="4"/>
</g>
<g fill="none" stroke="#000" stroke-width=".21">
<path d="M20 195.5h110v95h-110zM30 195.5v95M100 195.5v95M115 195.5v95M151.6 195.5v95M205.3 195.5h-63.7v95h63.7M20 210.5h110M20 218.5h110M141.6 210.5h63.7M141.6 218.5h63.7M20 234.5h110M20 226.5h110"/>
<path d="M141.6 234.5h63.7M141.6 226.5h63.7M20 242.5h110M20 250.5h110M20 258.5h110M141.6 242.5h63.7M141.6 250.5h63.7M141.6 258.5h63.7M20 266.5h110M20 274.5h110M141.6 266.5h63.7M141.6 274.5h63.7"/>
<path d="M20 282.5h110M141.6 282.5h63.7"/>
</g>
<path d="M205.3 6.5h-185.3v284h185.3M205 290.5v.2" fill="none" stroke="#000" stroke-width=".21"/>
<path d="M52.1 23.8h7.8l5.7 5.8M86.6 23.8h7.8l5.8 5.8M133.7 23.8h7.8l5.7 5.8M164.3 23.8h7.8l5.8 5.8M21.7 81.7h7.5l9.6 9.6" fill="none" stroke="#000" stroke-width=".25"/>
<path d="M39.3 96.7h9.5M42.9 110.9l-8.1 12.7h-13.4" fill="none" stroke="#000" stroke-width=".21"/>
<g fill="none" stroke="#000" stroke-width=".21">
<path d="M30.2 39.6h8.9M31.3 38.3l2.5 2.5M32.5 37.7v127.9M35.6 38.3l2.5 2.5M36.8 37.7v127.9M55.3 39.6h4.7M55.3 29.6h4.7M56.4 38.3l2.5 2.5M56.4 28.3l2.5 2.5M57.6 27.7v13.7M59.3 27.1h146M61.2 24.8v4.6"/>
<path d="M62.4 25.9l-2.5 2.5M88.6 24.8v4.6M89.6 24.8v4.6M89.8 25.9l-2.5 2.5M90.8 25.9l-2.5 2.5M120.2 24.8v4.6M121.2 24.8v4.6M121.4 25.9l-2.5 2.5M122.4 25.9l-2.5 2.5M127.8 39.6h4.7M128.9 38.3l2.5 2.5M130.1 37.7v127.9"/>
<path d="M151.8 24.8v4.6M152.8 24.8v4.6M153 25.9l-2.5 2.5M154 25.9l-2.5 2.5M183.4 24.8v4.6M184.4 24.8v4.6M184.6 25.9l-2.5 2.5M185.6 25.9l-2.5 2.5M127.8 43.6h4.7M128.9 42.3l2.5 2.5M46.9 79h158.4M48.8 76.7v4.7"/>
<path d="M50 77.8l-2.5 2.5M52.8 76.7v4.7M54 77.8l-2.5 2.5M88.6 76.7v4.7M89.8 76.7v4.7M89.8 77.8l-2.5 2.5M91 77.8l-2.5 2.5M119.8 76.7v4.7M121 76.7v4.7M121 77.8l-2.5 2.5M122.2 77.8l-2.5 2.5M151.5 76.7v4.7"/>
<path d="M152.7 76.7v4.7M152.7 77.8l-2.5 2.5M153.9 77.8l-2.5 2.5M183.1 76.7v4.7M184.3 76.7v4.7M184.3 77.8l-2.5 2.5M185.5 77.8l-2.5 2.5M127.8 99.6h4.7M128.9 98.3l2.5 2.5M34.5 101.6h4.6M35.6 100.3l2.5 2.5M62.4 119.2l2.2 2.2"/>
<path d="M63.5 118.6v38.5M127.8 119.1h4.7M127.8 103.6h4.7M128.9 119l2.5 2.5M128.9 117.8l2.5 2.5M128.9 102.3l2.5 2.5M173.4 119l2.5 2.5M174.6 118.4v18.9M61.4 120.3h4.1M61.4 136.5h4.1M61.4 130.2h4.1M61.4 122.2h4.1"/>
<path d="M62.4 135.4l2.2 2.2M62.4 129.1l2.2 2.2M62.4 121.1l2.2 2.2M127.8 120.3h4.7M172.3 120.3h4.6M172.3 135.4h4.6M172.3 126.4h4.6M173.4 134.2l2.5 2.5M173.4 125.2l2.5 2.5M46.9 149.3h158.4M48.8 146.9v4.7M50 148l-2.5 2.5"/>
<path d="M52.8 146.9v4.7M54 148l-2.5 2.5M61.4 155.5h4.1M61.4 147.5h4.1M61.4 144.5h4.1M62.4 154.4l2.2 2.2M62.4 146.4l2.2 2.2M62.4 143.4l2.2 2.2M64.8 146.9v4.7M65.8 146.9v4.7M66 148l-2.5 2.5M67 148l-2.5 2.5"/>
<path d="M78.8 146.9v4.7M80 146.9v4.7M80 148l-2.5 2.5M81.2 148l-2.5 2.5M122.7 146.9v4.7M123.9 146.9v4.7M123.9 148l-2.5 2.5M125.1 148l-2.5 2.5M127.8 159.8h4.7M128.9 158.5l2.5 2.5M168.6 146.9v4.7M169.8 146.9v4.7"/>
<path d="M169.8 148l-2.5 2.5M171 148l-2.5 2.5M195.8 146.9v4.7M197 146.9v4.7M197 148l-2.5 2.5M198.2 148l-2.5 2.5M30.2 163.8h8.9M31.3 162.5l2.5 2.5M35.6 162.5l2.5 2.5M46.9 177.7h158.4M46.9 171.5h158.4M48.8 169.2v4.7"/>
<path d="M48.8 175.4v4.6M50 176.4l-2.5 2.5M50 170.3l-2.5 2.5M127.8 163.8h4.7M128.9 162.5l2.5 2.5"/>
</g>
<path d="M82.9 37.8h4.8M114.1 37.8h4.8M145.5 37.8h4.7M176.9 37.8h4.8M80.8 96.9h6.6M111.7 96.9h6.6M144.1 96.9h6.6M175.4 96.9h6.6M72.2 157.5h4.8M114.5 153h6.6M160.8 157.6h6.7M188.1 157.6h6.6" fill="none" stroke="#000" stroke-width=".35"/>
<path d="M188.4 14.8h16.9" fill="none" stroke="#000" stroke-width=".49"/>
<g font-size="6.9">
<text x="188.4" y="14.1">План вт</text>
<text x="33.4" y="194.1">Экспликация помещений</text>
<text x="155" y="194.1">Экспликация поме</text>
</g>
<g font-size="4.6">
<text x="90.7" y="35.6">204</text>
<text x="124.1" y="35.8">206</text>
<text x="153.7" y="35.8">208</text>
<text x="62.8" y="36.3">202</text>
<text x="185.9" y="36.3">210</text>
<text x="66.9" y="62">201</text>
<text x="101" y="62">203</text>
<text x="132.4" y="62">205</text>
<text x="164.1" y="62">207</text>
<text x="196.1" y="62">209</text>
<text x="53" y="131.6">236</text>
<text x="97.5" y="138">235</text>
<text x="142.4" y="138">234</text>
<text x="179" y="138">233</text>
</g>
<g font-size="4.1">
<text x="31.4" y="34.3">ЛП-1</text>
<text x="23.5" y="40.9">В</text>
<text x="23.5" y="102.9">Б</text>
<text x="23.7" y="165.1">А</text>
<text x="47.4" y="186.7">1</text>
</g>
<g font-size="3.5">
<text x="68.9" y="26.6">2 740</text>
<text x="82.5" y="26.6">100</text>
<text x="98.9" y="26.6">3 060</text>
<text x="114.1" y="26.6">100</text>
<text x="130.5" y="26.6">3 060</text>
<text x="145.7" y="26.6">100</text>
<text x="162.1" y="26.6">3 060</text>
<text x="177.3" y="26.6">100</text>
<text x="196.1" y="26.6">3 060</text>
<text x="57.1" y="38.2" transform="rotate(-90 57.1 38.2)">1 000</text>
<text x="129.6" y="49.6" transform="rotate(-90 129.6 49.6)">400</text>
<text x="36.3" y="74.2" transform="rotate(-90 36.3 74.2)">6 200</text>
<text x="129.6" y="73.3" transform="rotate(-90 129.6 73.3)">5 600</text>
<text x="54" y="78.5">400</text>
<text x="69.5" y="78.5">3 580</text>
<text x="91" y="78.5">120</text>
<text x="103.6" y="78.5">3 000</text>
<text x="122.2" y="78.5">120</text>
<text x="135" y="78.5">3 050</text>
<text x="153.9" y="78.5">120</text>
<text x="166.7" y="78.5">3 040</text>
<text x="185.5" y="78.5">120</text>
<text x="198.7" y="78.5">3 130</text>
<text x="129.6" y="98.3" transform="rotate(-90 129.6 98.3)">400</text>
<text x="32" y="106.1" transform="rotate(-90 32 106.1)">12 400</text>
<text x="129.6" y="114.9" transform="rotate(-90 129.6 114.9)">1 550</text>
<text x="174.1" y="125.7" transform="rotate(-90 174.1 125.7)">600</text>
<text x="129.6" y="126.3" transform="rotate(-90 129.6 126.3)">120</text>
<text x="36.3" y="136.3" transform="rotate(-90 36.3 136.3)">6 200</text>
<text x="174.1" y="133.3" transform="rotate(-90 174.1 133.3)">900</text>
<text x="42.7" y="148.8">400</text>
<text x="52.8" y="148.8">1 200</text>
<text x="62.9" y="145.9">100</text>
<text x="68.7" y="148.8">1</text>
<text x="71.1" y="148.8">300</text>
<text x="81.2" y="148.8">120</text>
<text x="97.7" y="148.8">4 270</text>
<text x="116.6" y="148.8">120</text>
<text x="129.6" y="146" transform="rotate(-90 129.6 146)">3 950</text>
<text x="140.2" y="148.8">4 470</text>
<text x="162.5" y="148.8">120</text>
<text x="176.8" y="148.8">2 600</text>
<text x="189.7" y="148.8">120</text>
<text x="204.1" y="148.8">2 620</text>
<text x="129.6" y="169.8" transform="rotate(-90 129.6 169.8)">400</text>
<text x="143.9" y="171">19 900</text>
</g>
<g font-size="3.4">
<text x="52.5" y="22.9">Ог-1</text>
<text x="87" y="22.9">Ог-4</text>
<text x="134.1" y="22.9">Ог-4</text>
<text x="164.7" y="22.9">Ог-4</text>
<text x="82.9" y="37.4">2,7</text>
<text x="114.1" y="37.4">3,0</text>
<text x="145.5" y="37.4">3,1</text>
<text x="176.9" y="37.4">3,0</text>
<text x="71.6" y="47.8">Бб-1</text>
<text x="104.1" y="47.8">Бб-1</text>
<text x="135" y="47.8">Бб-1</text>
<text x="165.8" y="47.8">Бб-1</text>
<text x="198.5" y="47.8">Бб-1</text>
<text x="21.7" y="80.8">Ог-6</text>
<text x="80.8" y="96.5">20,0</text>
<text x="111.7" y="96.5">16,8</text>
<text x="144.1" y="96.5">17,1</text>
<text x="175.4" y="96.5">17,0</text>
<text x="72.2" y="105.5">3</text>
<text x="99.4" y="105.3">3</text>
<text x="136.6" y="104.7">3</text>
<text x="163.4" y="105.8">3</text>
<text x="201.4" y="104.7">3</text>
<text x="51.8" y="112.9">1</text>
<text x="21.4" y="122.7">Козырек</text>
<text x="57.8" y="121.4">2</text>
<text x="82" y="124.5">х</text>
<text x="98.9" y="121.4">4</text>
<text x="156.9" y="121.4">4</text>
<text x="64.8" y="126.3">2</text>
<text x="82" y="130.4">х</text>
<text x="46.6" y="133.9" transform="rotate(-90 46.6 133.9)">0-2</text>
<text x="167.6" y="132">4</text>
<text x="65.3" y="140">2</text>
<text x="46.6" y="154.6" transform="rotate(-90 46.6 154.6)">0-2</text>
<text x="65.5" y="153.3">2</text>
<text x="114.5" y="152.7">16,9</text>
<text x="72.2" y="157.2">9,7</text>
<text x="160.8" y="157.2">17,7</text>
<text x="188.1" y="157.2">10,3</text>
<text x="109.4" y="167.3">0-1</text>
<text x="134.1" y="167.3">0-1</text>
<text x="158.3" y="167.3">0-1</text>
<text x="182" y="167.3">0-1</text>
<text x="22.7" y="203.5">№</text>
<text x="36" y="203.5">Наименование</text>
<text x="100" y="203.5">Площадь</text>
<text x="117.5" y="200.5">Кат.</text>
<text x="144.3" y="203.5">№</text>
<text x="157.6" y="203.5">Наименование</text>
<text x="21" y="207.5">пом.</text>
<text x="117.5" y="204.5">поме-</text>
<text x="117.5" y="208.4">щения</text>
<text x="142.6" y="207.5">пом.</text>
<text x="22.4" y="216.6">201</text>
<text x="32.8" y="216.6">Жилая комната</text>
<text x="104.6" y="216.6">20,0</text>
<text x="143.9" y="216.6">211</text>
<text x="152.4" y="216.6">Жилая комната</text>
<text x="22.4" y="224.5">202</text>
<text x="32.8" y="224.5">Балкон</text>
<text x="104.6" y="224.5">2,7</text>
<text x="143.9" y="224.5">212</text>
<text x="152.4" y="224.5">Жилая комната</text>
<text x="22.4" y="232.4">203</text>
<text x="32.8" y="232.4">Жилая комната</text>
<text x="104.6" y="232.4">16,8</text>
<text x="143.9" y="232.4">213</text>
<text x="152.4" y="232.4">Балкон</text>
<text x="22.4" y="240.2">204</text>
<text x="32.8" y="240.2">Балкон</text>
<text x="104.6" y="240.2">3,0</text>
<text x="143.9" y="240.2">214</text>
<text x="152.4" y="240.2">Жилая комната</text>
<text x="22.4" y="248.1">205</text>
<text x="32.8" y="248.1">Жилая комната</text>
<text x="104.6" y="248.1">17,1</text>
<text x="143.9" y="248.1">215</text>
<text x="152.4" y="248.1">Жилая комната</text>
<text x="22.4" y="255.9">206</text>
<text x="32.8" y="255.9">Балкон</text>
<text x="104.6" y="255.9">3,1</text>
<text x="143.9" y="255.9">216</text>
<text x="152.4" y="255.9">Балкон</text>
<text x="22.4" y="263.8">207</text>
<text x="32.8" y="263.8">Жилая комната</text>
<text x="104.6" y="263.8">17,0</text>
<text x="143.9" y="263.8">217</text>
<text x="152.4" y="263.8">Жилая комната</text>
<text x="22.4" y="271.6">208</text>
<text x="32.8" y="271.6">Балкон</text>
<text x="104.6" y="271.6">3,0</text>
<text x="143.9" y="271.6">218</text>
<text x="152.4" y="271.6">Балкон</text>
<text x="22.4" y="279.5">209</text>
<text x="32.8" y="279.5">Жилая комната</text>
<text x="104.6" y="279.5">17,5</text>
<text x="143.9" y="279.5">219</text>
<text x="152.4" y="279.5">Жилая комната</text>
<text x="22.4" y="287.4">210</text>
<text x="32.8" y="287.4">Балкон</text>
<text x="104.6" y="287.4">3,1</text>
<text x="143.9" y="287.4">220</text>
<text x="152.4" y="287.4">Балкон</text>
</g>
<g font-size="2.8">
<text x="63.1" y="122.2" transform="rotate(-90 63.1 122.2)">190</text>
<text x="63.1" y="128.1" transform="rotate(-90 63.1 128.1)">800</text>
<text x="63.1" y="135.2" transform="rotate(-90 63.1 135.2)">630</text>
<text x="63.1" y="142.4" transform="rotate(-90 63.1 142.4)">800</text>
<text x="63.1" y="147.6" transform="rotate(-90 63.1 147.6)">300</text>
<text x="63.1" y="153.4" transform="rotate(-90 63.1 153.4)">800</text>
</g>
</svg>
